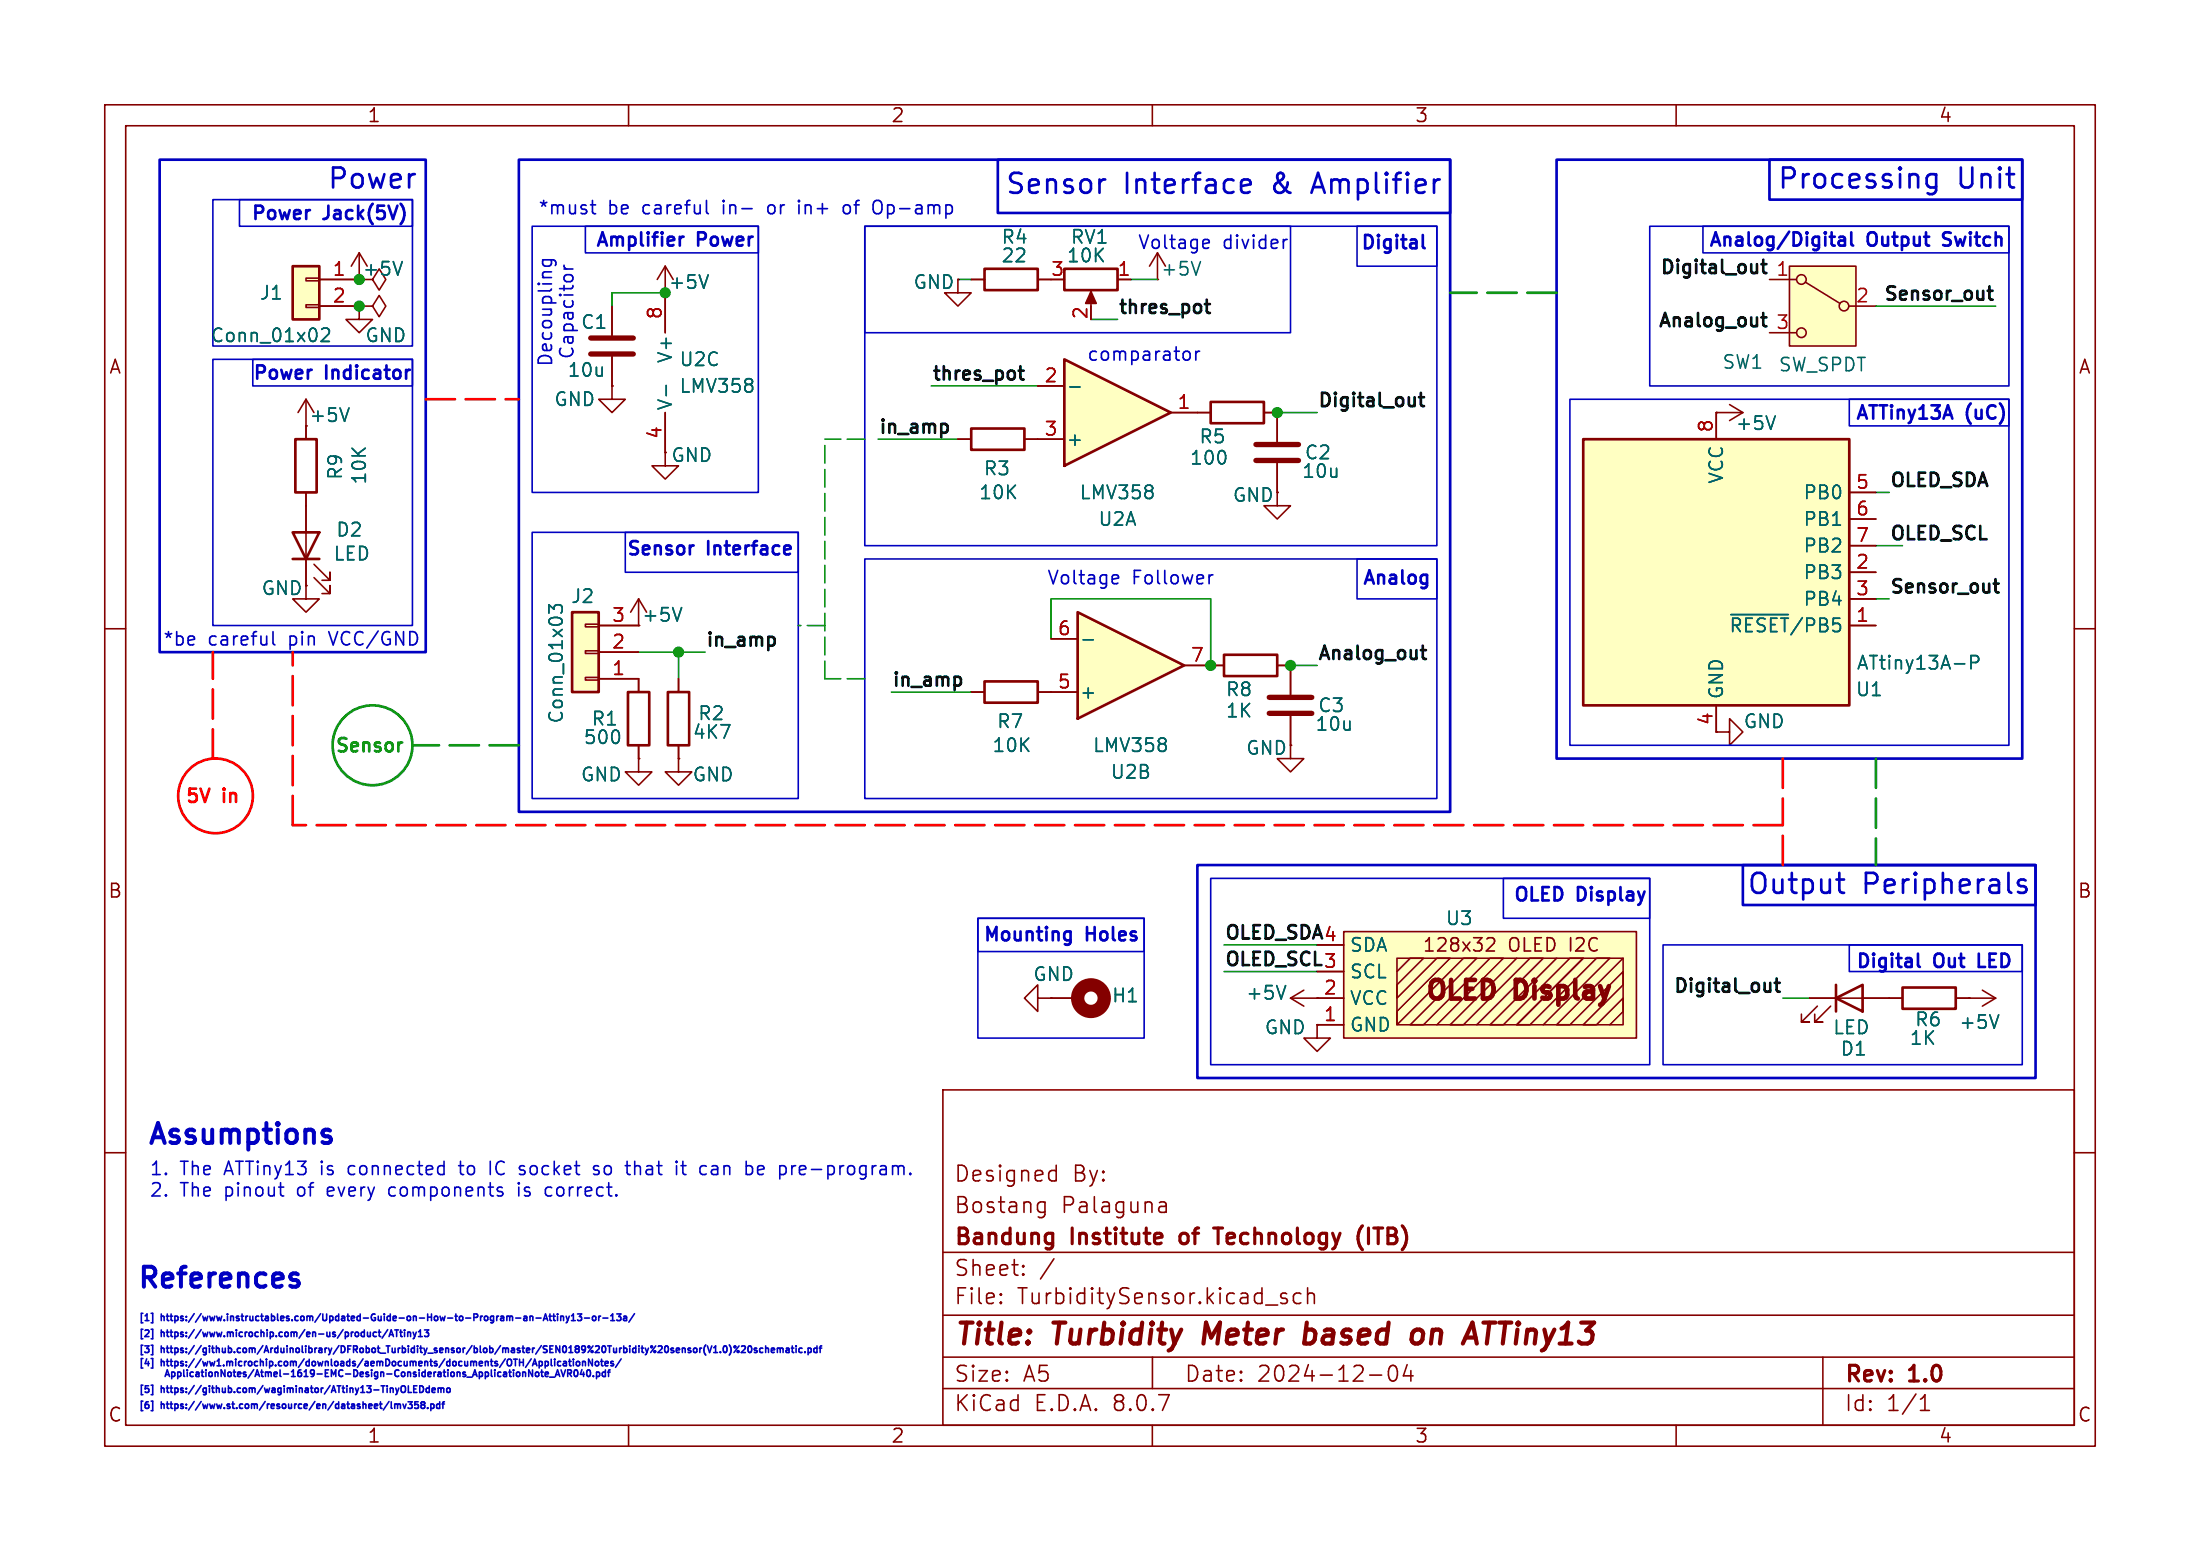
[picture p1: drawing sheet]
<svg xmlns="http://www.w3.org/2000/svg" width="210mm" height="148mm" viewBox="0 0 210 148" stroke-linecap="round" stroke-linejoin="round" font-family="sans-serif">
<g fill="none" stroke="#840000" stroke-width=".15">
<path d="M10 10h190v128h-190zM12 12h186v124h-186zM60 10v2M110 10v2M160 10v2M63.5 27.9v3.9M63.5 39.4v3.8M121.9 39.4v2.8M121.9 44.2v2.8M10 60h2M123.2 63.5v2.8M123.2 68.3v2.8"/>
<path d="M198 60h2M99.1 95.3v-1.3l-1.3 1.3 1.3 1.2v-1.2h1.2M100.3 95.3h.1M100.3 95.3h2.6M123.2 95.3l1.3 .7M123.2 95.3h2.5M124.5 94.5l-1.3 .8M125.7 97.8v1.3h1.3l-1.3 1.2-1.2-1.2h1.2M125.7 97.8h.1M10 110h2M90 104h108v32h-108zM90 119.5h108"/>
<path d="M99.2 115.6l.1 .1 .5-.1M99.2 114.8l.1-.1 .5 .1M99.8 114.7v1.2a.41 .41 0 0 1-.5 .3M100.4 111.7l.4 .1M100.8 111.2v1.5M100.8 112.6l-.4 .1M110.7 115.6l.1 .1 .5-.1M110.7 114.8l.1-.1 .4 .1 .1 .1v.8M111.3 115l-.6 .2M198 110h2M60 136v2M90 132.5h108"/>
<path d="M90 129.5h108M90 125.5h108M95.5 124.2l.1 .1-.1 .1M95.5 124.2v.1v.1M95.5 123.5v.1M95.5 124.2v.2M95.5 123.5h.1l-.1 .1M97.7 121.5l.1 .1-.1 .1M97.7 121.5l-.1 .1 .1 .1M97.7 120.8v.1M97.7 121.5v.2M97.7 120.8h.1l-.1 .1"/>
<path d="M97.7 120.8h-.1l.1 .1M100.6 120.1l-1.3 1.9M110 136v2M110 129.5v3M122.8 123.5l-.3-.1-.2 .2v.2l.5 .2 .1 .1-.1 .2-.1 .1-.4-.1M124.2 123.5l-.4-.1-.3 .3v.4l.1 .2 .2 .1 .4-.1M124.8 123.5a.37 .37 0 0 1 .7 .1v.8M124.8 122.9v1.5M130.8 131.2h1.1M132.7 130.4a.36 .36 0 0 1 .3-.1 .36 .36 0 0 1 .3 .3 .88 .88 0 0 1-.3 1.2 .38 .38 0 0 1-.4-.3 1.28 1.28 0 0 1 .1-1.1zM134.3 130.2l-.3 1.1h.9M134.7 130.8v1"/>
<path d="M160 136v2M174 129.5v6.5M183.3 134.6h.9M183.3 133.5l.5-.4v1.5"/>
</g>
<path d="M115.1 126.2l-.2 2M124.7 127l.2-.1h.3l.2 .1M124.7 126.2l-.2 2M125.4 128a.66 .66 0 0 1-.9 .1M135.2 126.9l.5 .1 .2 .3-.1 .5-.1 .2-.3 .2M139.6 128.2l1-2 .4 2M141.6 126.2h1.1M142.2 126.2l-.3 2" fill="none" stroke="#840000" stroke-width=".4"/>
<path d="M112.7 117.8l-.1 .2 .1 .5M115.8 117.2h.9M116.3 117.2v1.5M129.7 118.6l.4 .7M130.1 117l-.4 .6M130.6 117.2v1.5" fill="none" stroke="#840000" stroke-width=".3"/>
<path d="M63.6 36.8v1M122.7 94.1l-.4 1.2" fill="none" stroke="#006464" stroke-width=".15"/>
<path d="M119.9 42.4h4.1M119.9 43.9h4.1M121.2 66.5h4M121.2 68.1h4" fill="none" stroke="#840000" stroke-width=".51"/>
<circle cx="104.1" cy="95.2" r="1.27" fill="none" stroke="#840000" stroke-width="1.3"/>
<path d="M54.6 58.4h2.5v7.6h-2.5z" fill="#ffffc2"/>
<path d="M55.9 59.6h1.2v.2h-1.2zM57.1 59.7h3.9M55.9 62.1h1.2v.3h-1.2zM55.9 64.6h1.2v.3h-1.2zM57.1 64.8h3.9M57.1 62.2h3.9" fill="none" stroke="#840000" stroke-width=".15"/>
<path d="M54.6 58.4h2.5v7.6h-2.5z" fill="none" stroke="#840000" stroke-width=".25"/>
<path d="M52.4 58.5v-.8l.5 .4a.34 .34 0 0 1 .2-.4h.3l.2 .1 .1 .5-.2 .2" fill="none" stroke="#006464" stroke-width=".15"/>
<path d="M151.1 41.9h25.4v25.4h-25.4z" fill="#ffffc2"/>
<path d="M151.1 41.9h25.4v25.4h-25.4z" fill="none" stroke="#840000" stroke-width=".25"/>
<path d="M163.8 39.4h.1M163.8 39.4v2.5M165.1 38.6l1.3 .8h-2.6M176.5 59.7h2.6M176.5 54.6h2.6M176.5 57.2h2.6M176.5 47h2.6M176.5 49.5h2.6M176.5 52.1h2.6M163.8 67.3v2.6h1.3v-1.3l1.3 1.3-1.3 1.2v-1.2" fill="none" stroke="#840000" stroke-width=".15"/>
<path d="M169.5 39.7l-.5 1.3M165.2 58.6h5.5M188.2 63.2h.4a.34 .34 0 0 0 .3-.3 .34 .34 0 0 0-.3-.3h-.4v1.2" fill="none" stroke="#006464" stroke-width=".15"/>
<path d="M170.8 25.4h6.4v7.6h-6.4z" fill="#ffffc2"/>
<g fill="none" stroke="#840000" stroke-width=".15">
<path d="M29.2 38.1l-.8 1.3M29.2 38.1v3.8M29.2 38.1l.8 1.3M168.9 26.7h2.5M168.9 31.8h2.5M170.8 25.4h6.4v7.6h-6.4zM172.3 26.9l3.3 2.1M176.5 29.2h2.6M29.2 47v10.2h1.3l-1.3 1.2-1.3-1.2h1.3M30 55.1l1.5 1.5v-.7v.7h-.8M30 53.8l1.5 1.6v-.8v.8h-.8M121.9 47v1.3h1.3l-1.3 1.2-1.3-1.2h1.3"/>
<circle cx="172" cy="31.8" r=".46"/>
<circle cx="172" cy="26.7" r=".46"/>
<circle cx="176" cy="29.2" r=".46"/>
</g>
<path d="M33.3 38.9l-.4 1.3" fill="none" stroke="#006464" stroke-width=".15"/>
<path d="M27.9 50.8h2.6l-1.3 2.5zM27.9 53.3h2.6M28.2 41.9h2v5.1h-2z" fill="none" stroke="#840000" stroke-width=".25"/>
<path d="M27.9 25.4h2.6v5.1h-2.6z" fill="#ffffc2"/>
<path d="M29.2 29.1h1.3v.2h-1.3zM29.2 26.5h1.3v.3h-1.3zM30.5 26.7h3.8M30.5 29.2h3.8M63.5 25.4l-.8 1.3M63.5 25.4v2.5M63.5 25.4l.8 1.3M115.6 63.5h1.2M121.9 63.5h1.3" fill="none" stroke="#840000" stroke-width=".15"/>
<path d="M27.9 25.4h2.6v5.1h-2.6zM116.8 62.5h5.1v2h-5.1z" fill="none" stroke="#840000" stroke-width=".25"/>
<path d="M30.7 31.4l.2-.1 .4 .1a.34 .34 0 0 1 .1 .5l-.7 .7h.7M67.6 26.2l-.4 1.3" fill="none" stroke="#006464" stroke-width=".15"/>
<path d="M101.6 34.3l10.2 5.1-10.2 5.1z" fill="#ffffc2"/>
<path d="M94 25.7h5.1v2h-5.1zM101.6 25.7h5.1v2h-5.1zM101.6 34.3l10.2 5.1-10.2 5.1zM115.6 38.4h5v2h-5zM92.7 40.9h5.1v2h-5.1zM59.9 66h2.1v5.1h-2.1zM63.8 66h2v5.1h-2zM94 65h5.1v2.1h-5.1zM175.3 95.3l2.5-1.3v2.5zM175.3 94v2.5" fill="none" stroke="#840000" stroke-width=".25"/>
<g fill="none" stroke="#840000" stroke-width=".15">
<path d="M34.3 29.2v1.3h1.3l-1.3 1.3-1.3-1.3h1.3M34.3 29.2h.1M34.3 24.1v2.6h1.3l.6-1 .6 1-.6 1-.6-1M34.3 29.2h1.3l.6-1 .6 1-.6 1-.6-1M34.3 24.1l-.8 1.3M34.3 24.1l.8 1.3M58.4 36.8v1.3h1.3l-1.3 1.3-1.3-1.3h1.3M58.4 36.8h.1M58.4 29.2v2.8M58.4 34v2.8M91.4 26.7v1.2h1.3l-1.3 1.3-1.2-1.3h1.2M92.7 26.7h1.3"/>
<path d="M99.1 36.8h2.5M99.1 26.7h1.2M104.1 28.2v1M106.7 26.7h1.2M110.5 24.1l-.8 1.3M110.5 24.1v2.6M110.5 24.1l.8 1.3M111.8 39.4h3.8M120.6 39.4h1.3M61 57.2l-.8 1.2M61 57.2v2.5M61 57.2l.7 1.2"/>
<path d="M63.5 43.2v1.3h1.3l-1.3 1.2-1.3-1.2h1.3M91.4 41.9h1.3M97.8 41.9h3.8M61 72.4v1.3h1.2l-1.2 1.2-1.3-1.2h1.3M61 72.4h.1M61 64.8v1.2M61 71.1v1.3M64.8 72.4v1.3h1.2l-1.2 1.2-1.3-1.2h1.3M64.8 72.4h.1M64.8 64.8v1.2M64.8 71.1v1.3M92.7 66h1.3"/>
<path d="M99.1 66h1.2M123.2 71.1v1.3h1.3l-1.3 1.3-1.3-1.3h1.3M172.7 95.3h7.6M173.5 96l-1.5 1.5h.7h-.7v-.7M174.8 96l-1.6 1.5h.8h-.8v-.7M188 95.3h.1M188 95.3h2.5M189.2 94.5l1.3 .8M190.5 95.3l-1.3 .7"/>
</g>
<path d="M38.4 25l-.4 1.2M102.1 36.9h1M114.6 25l-.4 1.2M65.1 58l-.5 1.3M190.8 96.8l-.4 1.3" fill="none" stroke="#006464" stroke-width=".15"/>
<path d="M56.4 32.3h4.1M56.4 33.8h4.1" fill="none" stroke="#840000" stroke-width=".51"/>
<path d="M104.1 27.8l.5 1.2h-1z" fill="#840000" stroke="#840000" stroke-width=".15"/>
<path d="M102.9 58.4l10.1 5.1-10.1 5.1z" fill="#ffffc2"/>
<path d="M102.9 58.4l10.1 5.1-10.1 5.1zM181.6 94.2h5.1v2.1h-5.1z" fill="none" stroke="#840000" stroke-width=".25"/>
<path d="M100.3 66h2.6M100.3 61h2.6M113 63.5h2.6M180.3 95.3h1.3M186.7 95.3h1.3" fill="none" stroke="#840000" stroke-width=".15"/>
<path d="M103.4 61.1h1" fill="none" stroke="#006464" stroke-width=".15"/>
<path d="M128.3 88.9h27.9v10.2h-27.9z" fill="#ffffc2"/>
<g fill="none" stroke="#840000" stroke-width=".15">
<path d="M30.5 26.7h3.8M30.5 29.2h3.8M34.3 29.2h.1M58.4 36.8h.1M58.4 29.2v2.8M58.4 34v2.8M63.5 27.9v3.9M63.5 39.4v3.8M92.7 26.7h1.3M99.1 26.7h1.2M99.1 36.8h2.5M106.7 26.7h1.2"/>
<path d="M111.8 39.4h3.8M120.6 39.4h1.3v2.8M163.8 39.4h.1M163.8 39.4v2.5M29.2 40.6v1.3M29.2 47v3.8M29.2 53.3v2.6M57.1 59.7h3.9M91.4 41.9h1.3M97.8 41.9h3.8M121.9 44.2v2.8M176.5 59.7h2.6"/>
<path d="M176.5 54.6h2.6M176.5 57.2h2.6M176.5 47h2.6M176.5 49.5h2.6M176.5 52.1h2.6M57.1 64.8h3.9v1.2M57.1 62.2h3.9M61 72.4h.1M61 71.1v1.3M64.8 72.4h.1M64.8 64.8v1.2M64.8 71.1v1.3"/>
<path d="M92.7 66h1.3M99.1 66h3.8M100.3 61h2.6M113 63.5h3.8M121.9 63.5h1.3v2.8M123.2 68.3v2.8M163.8 67.3v2.6M100.3 95.3h.1M100.3 95.3h2.6M125.7 97.8h.1M125.7 97.8h2.6M125.7 95.3h2.6"/>
<path d="M125.7 92.7h2.6M125.7 90.2h2.6M128.3 88.9h27.9v10.2h-27.9zM133.3 91.4h21.6v6.4h-21.6zM133.3 92.7l1.3-1.3h1.3l-2.6 2.6v1.3l3.9-3.9h1.2l-5.1 5.1v1.3l6.4-6.4h1.3l-6.4 6.4h1.3l6.3-6.4h1.3l-6.3 6.4M144.8 91.4l-6.4 6.4h1.3l6.3-6.4h1.3l-6.3 6.4M148.6 91.4l-6.4 6.4h1.3l6.4-6.4h1.2l-6.3 6.4M151.1 91.4l-6.3 6.4h1.2l6.4-6.4h1.3l-6.4 6.4M154.9 91.4l-6.3 6.4h1.3l5-5.1v1.3l-3.8 3.8h1.3l2.5-2.5v1.2l-1.2 1.3M172.7 95.3h2.6M177.8 95.3h3.8M186.7 95.3h1.3"/>
<path d="M188 95.3h.1"/>
</g>
<path d="M142 89.5h.1h.4a.34 .34 0 0 1 .1 .5l-.7 .7h.8" fill="none" stroke="#840000" stroke-width=".16"/>
<g fill="none" stroke="#0f0f0f" stroke-width=".25">
<path d="M97.2 35.4h.5M97.5 36.2h.2M115 29h.5M115.3 29.8l.2 .1M135.5 37.9h.4M135.6 37.5v1.1l.1 .1 .2 .1M168.1 30.3h.5M168.1 25.2h.5M168.3 31l.1 .1h.2M168.3 24.8v1.1l.1 .1 .2 .1M189.7 27.8h.5M189.9 27.3v1.1l.1 .1 .2 .1"/>
<path d="M190.3 55.7h.5M190.5 56.5h.3M135.6 62h.5M136 62.9h.1M169.4 93.8h.5M169.6 93.4v1.1v.1h.3"/>
</g>
<g fill="none" stroke="#0000c2" stroke-width=".25">
<path d="M15.2 15.2h25.4v47h-25.4zM49.5 15.2h88.9v62.3h-88.9zM95.2 15.2h43.2v5.1h-43.2zM119.1 17.1l.2 .1 .1 .4-.9 .2M119.3 18.3l-.2 .1M148.6 15.2h44.4v57.2h-44.4zM168.9 15.2h24.1v3.9h-24.1zM184.6 16.6l.2 .1M184.8 16.6v1.6l-.2 .2M184.8 17.8l-.2 .1M64.9 22.6v.8M65.3 22.6l-.3 .1-.1 .1"/>
<path d="M135.8 22.4v1.1l.2 .2M175.6 22.7l.1-.1 .4 .1v.7M176.1 22.9l-.4 .1a.25 .25 0 0 0-.2 .2 .25 .25 0 0 0 .2 .2h.4M176.7 22.2v1.1l.2 .1M102.1 88.9h.1M102.2 88.9l-.1 1.1M102.2 89.7h-.1M114.3 82.6h80v20.3h-80zM166.4 82.6h27.9v3.8h-27.9zM183.1 91v1.1l.2 .2M192.9 84.6l.5 .1v.2v.2l-.2 .1h-.4M192.9 83.9l.5 .1"/>
</g>
<g fill="none" stroke="#0000c2" stroke-width=".15">
<path d="M20.3 19.1h19.1v13.9h-19.1zM22.9 19.1h16.5v2.5h-16.5zM20.3 34.3h19.1v25.4h-19.1zM24.1 34.3h15.3v2.5h-15.3zM50.8 21.6h21.6v25.4h-21.6zM55.9 21.6h16.5v2.5h-16.5zM82.5 21.6h54.7v30.5h-54.7zM82.5 21.6h40.7v10.2h-40.7zM129.5 21.6h7.7v3.8h-7.7zM149.9 38.1h41.9v33h-41.9zM157.5 21.6h34.3v15.2h-34.3zM162.6 21.6h29.2v2.5h-29.2z"/>
<path d="M176.5 38.1h15.3v2.5h-15.3zM50.8 50.8h25.4v25.4h-25.4zM59.7 50.8h16.5v3.8h-16.5zM82.5 53.3h54.7v22.9h-54.7zM129.5 53.3h7.7v3.9h-7.7zM93.3 87.6h15.9v11.5h-15.9zM93.3 87.6h15.9v3.2h-15.9zM115.6 83.8h41.9v17.8h-41.9zM143.5 83.8h14v3.8h-14zM158.7 90.2h34.3v11.4h-34.3zM176.5 90.2h16.5v2.5h-16.5zM27 114.1h.1"/>
<path d="M37.4 113.3l-.3 .2v.4l.3 .2M43.8 111.2h.5M44 110.8v1.2M46.8 110.8v1.3M47.9 113.8l.1 .1-.1 .2M49.5 113.3v.8M49.8 111.2l.3 .1M49.8 111.7h.3v.1M50.1 111.9l-.2 .2h-.2M52.1 114l.2 .1h.4M52.7 113.3h-.4l-.2 .1M57.1 111.3l-.3-.1-.1 .2v.2l.4 .1 .1 .1-.1 .2-.1 .1-.3-.1"/>
<path d="M60.6 110.8v1.3M60.8 111.2l-.2 .2M65 111.2h.5M65.2 110.8v1.1v.1l.3 .1M68.3 111.2l-.3 .1M68.4 111.6h-.3a.25 .25 0 0 0-.2 .2 .25 .25 0 0 0 .2 .3h.3M72.9 111.3l-.4-.1-.2 .2 .1 .6 .1 .1 .4-.1M72.9 111.5l-.6 .2M75.9 111.2l-.2 .1M13.5 129.6v.9M13.6 125.3h-.1v.9M13.6 126.8h-.1v1"/>
<path d="M13.6 128.4h-.1v.9M13.6 132.2h-.1v.9M13.6 133.7h-.1v.9M14.4 126.8h.2v1h-.2M14.4 125.3h.2v.9h-.2M14.4 128.4h.2v.9h-.2M14.4 129.6h.2v.9h-.2M14.4 132.2h.2v.9h-.2M14.4 133.7h.2v.9h-.2M35.7 127.5h.2M35.9 127.2h-.2M36.1 127.1h.2"/>
<path d="M36.2 126.9v.6h.1M37 126.9l-.5 .8M37.1 127.5l.2-.6 .3 .6M37.1 133.7l-.5 .9M37.2 127.4h.3M37.3 133.8v.5l.1 .1M37.7 134v.4M37.7 134h.2l.1 .1M37.7 126.9h.3M37.9 126.9v.6M38 134.1v-.1h.2v.4M38 134.1v.3"/>
<path d="M38.1 132.5l-.2 .4M38.2 127.1h.2M38.3 126.9v.6h.1M38.4 132.3l.2-.1 .1 .1v.4l-.1 .2-.3-.1v-.3zM38.5 134l.1 .4 .2-.4M38.6 126.9v.1M38.6 127.1v.4M38.9 127.2h.3v.3M38.9 127.1v.4M38.9 133.8h.4l-.2 .2 .2 .1v.2l-.1 .1-.3-.1M39 132.2v.7h.3M39.4 127.1l.2 .4"/>
<path d="M39.5 132.5h.2M39.6 127.5l-.2 .3M39.7 127.1l-.1 .4M39.8 132.2h-.3v.7h.3M39.9 133.8h-.3v.3l.3-.1v.3l-.1 .1-.2-.1M39.9 127.5h.4M39.9 127.1l.2-.2v.6M40.1 132.2a.32 .32 0 0 1 .3 .4 .32 .32 0 0 1-.3 .3zM40.3 134l-.1-.1 .1-.1 .3 .1-.2 .1M40.3 134l-.1 .2 .1 .2 .3-.1-.2-.3M40.3 134h.1M40.5 126.9h.4l-.2 .3h.2v.3h-.1h-.3"/>
<path d="M40.8 134.3v.1M41 132.5h-.2l-.1 .1v.2h.3M41 132.2v.7M41.1 134h.2l.1 .1v.3h-.3M41.1 134v.6M41.2 132.7l.4-.1-.1-.1h-.2h-.1l.1 .3h.2M41.8 132.5h.2h.1M41.8 132.5v.4M42 134h-.2l-.1 .1v.3h.3M42 133.8v.6M42.1 132.5h.1h.1l.1 .4M42.1 132.5v.4"/>
<path d="M42.2 134h.2M42.4 133.8l-.1 .1v.5M42.7 132.5h.1h.1v.3h-.2zM48.4 131v.4M48.4 131.3l-.1 .1M48.4 131.1h-.1M48.7 130.7v.6l.1 .1M49 130.9v.5M49.2 125.8h.5M49.3 131.1v.1l.1 .2 .2-.1v-.2M49.9 130.9v.5M50 125.6h.3v.4"/>
<path d="M50.2 131v.4M50.3 125.7l-.3 .2 .1 .1h.2M50.6 125.7l.2-.1 .1 .4M50.6 125.6v.4M50.8 130.3l.2-.6 .3 .6M50.8 130.7v.7l-.3-.7v.7M50.9 130.2h.3M51.1 131l.1-.1 .2 .1v.3h-.3zM51.2 125.8h.4M51.5 129.9v.6M51.5 129.9h.1l.2 .1-.1 .3h-.2M51.6 130.9h.3"/>
<path d="M51.7 130.7v.6l.2 .1M51.9 126l.2-.6 .2 .6M51.9 125.8h.3M52 129.9h.2l.1 .1v.3h-.3M52 129.9v.6M52 131.1h.3v-.1l-.2-.1-.1 .1 .1 .3h.2M52.4 125.6h.2M52.5 131.4h.5M52.5 125.4v.5l.1 .1M52.6 129.7v.5l.1 .1M52.8 125.6h.2M52.9 125.4v.5l.1 .1"/>
<path d="M52.9 129.9v.4M53 131.4l.2-.7 .2 .7M53.1 131.2h.3M53.2 125.4h.1M53.2 125.6v.4M53.5 129.9h-.2l-.1 .1 .1 .3h.2M53.5 125.7l.3-.1v.4M53.5 125.6v.4M53.6 130.7l.2 .7 .2-.7M53.8 129.9h.2l.1 .4M54 125.6l.2 .4M54.1 130.1l-.3 .1 .1 .1h.2"/>
<path d="M54.2 126l-.2 .2M54.2 131.1l.3-.1v-.2l-.3-.1v.7M54.3 129.9h.2M54.3 125.6l-.1 .4M54.3 131.1l.3 .3M54.4 129.7v.5l.1 .1M54.6 125.6l.1-.2v.6M54.6 126h.3M54.7 129.9v.4M54.9 130.8v-.1a.31 .31 0 0 1 .3 .3 .31 .31 0 0 1-.3 .3l-.1-.2zM55 130l.1-.1 .2 .1v.3h-.3zM55.1 125.4h.4l-.2 .2 .2 .1v.3h-.1h-.3"/>
<path d="M55.6 130.7l-.2 .4h.4M55.6 130l.3-.1v.4M55.6 129.9v.4M55.7 130.9v.5M55.8 125.8h.5M56.1 130.8l.1-.1a.31 .31 0 0 1 .2 .3 .31 .31 0 0 1-.3 .3l-.1-.2zM56.5 129.7v.6l-.3-.6v.6M56.6 125.7l.1-.1 .2 .1-.1 .3h-.2zM56.6 131.3v.1M56.9 130v-.1l.2 .1v.3h-.2zM56.9 131l.2-.1 .1 .2v.2h-.3M56.9 130.9v.7"/>
<path d="M57.2 125.6v.4M57.3 129.9h.3M57.3 125.6l-.1 .1M57.4 129.7v.5l.2 .1M57.5 125.8h.5M57.8 130.1h.3l-.1-.2h-.2v.1v.3h.2M57.8 131l-.2-.1-.1 .2v.2h.3M57.8 130.7v.7M58 130.9h.2M58.2 130.7l-.1 .1v.6M58.3 126h.4M58.3 125.6l.2-.2v.6"/>
<path d="M58.5 129.9h-.1l-.1 .1v.1l.2 .1v.1h-.2M58.9 125.4h.4l-.2 .2 .1 .1v.3h-.1h-.2M59.3 129.7l-.5 .8M59.5 125.6h.3v.4M59.8 125.7l-.3 .2 .1 .1h.2M60.6 125.4l-.6 .8M67.4 128.3l-.1 .1M67.5 128.4l.2 .7 .2-.7M68.1 129.1h.4M68.1 128.6l.2-.2v.7M68.8 129v.1M69.1 128.5l.1-.1a.31 .31 0 0 1 .2 .4 .31 .31 0 0 1-.3 .2l-.1-.2z"/>
<path d="M69.6 128.3a.73 .73 0 0 1 0 1M70.5 128.4l-.4 .7M70.8 128.5l.2-.1 .2 .2-.4 .5h.4M71.5 128.5v-.1a.31 .31 0 0 1 .3 .4 .31 .31 0 0 1-.3 .2l-.1-.2zM72.2 128.7l-.1-.1-.1 .1v.1l.2 .1v.1h-.2M72.8 128.7l-.2-.1-.1 .2 .1 .2h.2M73.1 128.7h.2l.1 .4M73.1 128.4v.7M73.6 128.9l.3-.1v-.1l-.2-.1-.1 .1 .1 .3h.2M74.2 128.7l.2-.1 .1 .1M74.2 128.6v.5M74.5 128.7l.1-.1 .1 .1 .1 .4"/>
<path d="M74.5 128.7v.4M75.1 128.7h.2v.4M75.3 128.8l-.3 .1 .1 .2 .2-.1M75.5 128.6h.3M75.6 128.4v.6l.2 .1M76 128.4v.1M76 128.6v.5M76.6 128.7l-.2-.1-.1 .2v.2h.3M76.8 129v.1M77.1 128.7l.2-.1 .1 .2v.2h-.3M77.1 128.6v.7M78 128.7l-.2-.1-.1 .2v.2h.3"/>
<path d="M78 128.4v.7M78.2 128.6h.2M78.4 128.4l-.1 .1v.6"/>
<circle cx="70.2" cy="128.5" r=".09"/>
<circle cx="70.5" cy="129" r=".09"/>
</g>
<g fill="none" stroke="#0000c2" stroke-width=".16">
<path d="M56.4 19.5h.5M56.6 19.1v1.1v.1l.3 .1M67.4 19.1v1.1l.2 .2M76.3 19.1v.1M76.3 19.5v.9M76.3 19.1l-.1 .1h.1M81 19.6a.34 .34 0 0 0-.5 .2v.4a.34 .34 0 0 0 .5 .1M83.5 19.2l.1-.1 .4 .1M51.8 24.8h1a.34 .34 0 0 1 .2 .5M51.9 24.8l-.1 .4 .2 .2h.4l.2-.1v-.1v-.4M53.8 25.7h.9M53.8 25.3l.1 .2 .2 .2"/>
<path d="M83.5 20.3l.1 .1 .4-.1M113.2 33.5a.34 .34 0 0 1 .4 .3v.3a.34 .34 0 0 1-.4 .3M114.1 33.5v.9M114.5 33.5l-.2 .1-.2 .2M115 22.9h.4v.3l-.6 .1M115.4 23.6l-.4 .1M122.9 22.9l-.3 .1M106.3 54.9h.4l.1 .3-.6 .1M106.7 55.6l-.4 .1M115.4 54.9v.8M115.8 54.9h-.3l-.1 .2M26.1 60.3v1.1l.1 .1"/>
</g>
<path d="M31.5 108.5l.1 .2-.1 .3M28 122.2h.4l.1 .3-.1 .2-.2 .1h-.3M28 121.5l.4 .1" fill="none" stroke="#0000c2" stroke-width=".38"/>
<circle cx="35.6" cy="71.1" r="3.8" fill="none" stroke="#008400" stroke-width=".25"/>
<circle cx="20.6" cy="75.9" r="3.6" fill="none" stroke="#f00" stroke-width=".25"/>
<path d="M78.7 59.7h-2.5M82.5 41.9h-3.8M78.7 64.8v-22.9M82.5 64.8h-3.8" fill="none" stroke="#008400" stroke-width=".15" stroke-dasharray="1.7 .6"/>
<path d="M40.6 38.1h8.9M20.3 72.4v-10.2M27.9 78.7v-16.5M170.2 78.7h-142.3M170.2 72.4v6.3M170.2 82.6v-3.9" fill="none" stroke="#f00" stroke-width=".25" stroke-dasharray="2.8 1"/>
<path d="M148.6 27.9h-10.2M49.5 71.1h-10.1M179.1 72.4v10.2" fill="none" stroke="#008400" stroke-width=".25" stroke-dasharray="2.8 1"/>
<g fill="none" stroke="#009600" stroke-width=".15">
<path d="M63.5 27.9h-5.1v1.3M88.9 36.8h10.2M91.4 26.7h1.3M104.1 30.5h2.6M107.9 26.7h2.6M121.9 39.4h3.8M179.1 29.2h11.4M83.8 41.9h7.6M179.1 52.1h2.5M179.1 57.2h1.2M179.1 47h1.2M61 62.2h6.3"/>
<path d="M64.8 62.2v2.6M85.1 66h7.6M100.3 61v-3.8h15.3v6.3M123.2 63.5h2.5M116.8 90.2h8.9M116.8 92.7h8.9M170.2 95.3h2.5"/>
</g>
<g fill="none" stroke="#006464" stroke-width=".15">
<path d="M30.7 31.4l.2-.1 .4 .1a.34 .34 0 0 1 .1 .5l-.7 .7h.7M33.3 38.9l-.4 1.3M38.4 25l-.4 1.2M63.6 36.8v1M67.6 26.2l-.4 1.3M102.1 36.9h1M169.5 39.7l-.5 1.3M52.4 58.5v-.8l.5 .4a.34 .34 0 0 1 .2-.4h.3l.2 .1 .1 .5-.2 .2M65.1 58l-.5 1.3M165.2 58.6h5.5M103.4 61.1h1M188.2 63.2h.4a.34 .34 0 0 0 .3-.3 .34 .34 0 0 0-.3-.3h-.4v1.2"/>
<path d="M122.7 94.1l-.4 1.2M190.8 96.8l-.4 1.3"/>
</g>
<g fill="#009600" stroke="#009600" stroke-width=".15">
<circle cx="115.6" cy="63.5" r=".46"/>
<circle cx="64.8" cy="62.2" r=".46"/>
<circle cx="123.2" cy="63.5" r=".46"/>
<circle cx="63.5" cy="27.9" r=".46"/>
<circle cx="121.9" cy="39.4" r=".46"/>
<circle cx="34.3" cy="29.2" r=".46"/>
<circle cx="34.3" cy="26.7" r=".46"/>
</g>
<g font-size="2.8" fill="#840000">
<text x="91" y="128.9">Title:</text>
<text x="100.7" y="128.9">Turbidity</text>
<text x="115.8" y="128.9">Meter</text>
<text x="126.2" y="128.9">based</text>
<text x="137.3" y="128.9">on</text>
<text x="143.2" y="128.9">ATTiny13</text>
</g>
<g font-size="2.7" fill="#0000c2">
<text x="31.2" y="18.4">Power</text>
<text x="95.9" y="18.9">Sensor</text>
<text x="107.3" y="18.9">Interface</text>
<text x="121.8" y="18.9">&amp;</text>
<text x="126" y="18.9">Amplifier</text>
<text x="169.6" y="18.4">Processing</text>
<text x="186.9" y="18.4">Unit</text>
<text x="166.7" y="85.7">Output</text>
<text x="177.9" y="85.7">Peripherals</text>
<text x="13.9" y="109.7">Assumptions</text>
<text x="12.9" y="123.4">References</text>
</g>
<g font-size="2.5" fill="#840000">
<text x="135.7" y="96">OLED</text>
<text x="144.8" y="96">Display</text>
</g>
<g font-size="2.1" fill="#840000">
<text x="91" y="113">Designed</text>
<text x="102.4" y="113">By:</text>
<text x="91" y="119.2">Bandung</text>
<text x="91" y="116">Bostang</text>
<text x="101.3" y="116">Palaguna</text>
<text x="102.4" y="119.2">Institute</text>
<text x="113.3" y="119.2">of</text>
<text x="117.3" y="119.2">Technology</text>
<text x="131.5" y="119.2">(ITB)</text>
<text x="91" y="124.7">File:</text>
<text x="91" y="122">Sheet:</text>
<text x="97.1" y="124.7">TurbiditySensor.kicad_sch</text>
<text x="91" y="134.9">KiCad</text>
<text x="91" y="132.1">Size:</text>
<text x="97.7" y="132.1">A5</text>
<text x="98.7" y="134.9">E.D.A.</text>
<text x="106.3" y="134.9">8.0.7</text>
<text x="113" y="132.1">Date:</text>
<text x="120" y="132.1">2024-12-04</text>
<text x="176" y="132.3">Rev:</text>
<text x="176" y="134.9">Id:</text>
<text x="180.1" y="134.9">1/1</text>
<text x="182.4" y="132.3">1.0</text>
</g>
<g font-size="1.8" fill="#840000">
<text x="35" y="11.9">1</text>
<text x="85" y="11.9">2</text>
<text x="135" y="11.9">3</text>
<text x="185" y="11.9">4</text>
<text x="34.5" y="26.5">+5V</text>
<text x="63.7" y="27.8">+5V</text>
<text x="87.1" y="27.8">GND</text>
<text x="10.3" y="35.9">A</text>
<text x="198.4" y="35.9">A</text>
<text x="29.5" y="40.5">+5V</text>
<text x="64" y="44.3">GND</text>
<text x="117.6" y="48.1">GND</text>
<text x="24.9" y="57">GND</text>
<text x="61.2" y="59.5">+5V</text>
<text x="163.6" y="69.3" transform="rotate(-90 163.6 69.3)">4</text>
<text x="118.9" y="72.2">GND</text>
<text x="10.3" y="85.9">B</text>
<text x="198.3" y="85.9">B</text>
<text x="135.7" y="91">128x32</text>
<text x="144" y="91">OLED I2C</text>
<text x="10.3" y="135.9">C</text>
<text x="35" y="137.9">1</text>
<text x="85" y="137.9">2</text>
<text x="135" y="137.9">3</text>
<text x="185" y="137.9">4</text>
<text x="198.3" y="135.9">C</text>
</g>
<g font-size="1.8" fill="#0000c2">
<text x="23.8" y="21.3">Power</text>
<text x="30.9" y="21.3">Jack(5V)</text>
<text x="51.3" y="20.7">*must</text>
<text x="56.6" y="23.9">Amplifier</text>
<text x="58.1" y="20.7">be</text>
<text x="61.5" y="20.7">careful</text>
<text x="66.5" y="23.9">Power</text>
<text x="69.3" y="20.7">in-</text>
<text x="73.8" y="20.7">or</text>
<text x="77" y="20.7">in+</text>
<text x="81.5" y="20.7">of</text>
<text x="84.6" y="20.7">Op-amp</text>
<text x="108.5" y="24">Voltage</text>
<text x="116.8" y="24">divider</text>
<text x="163" y="23.9">Analog/Digital</text>
<text x="178.3" y="23.9">Output</text>
<text x="186" y="23.9">Switch</text>
<text x="129.8" y="24.1">Digital</text>
<text x="52.9" y="35.1" transform="rotate(-90 52.9 35.1)">Decoupling</text>
<text x="55" y="34.4" transform="rotate(-90 55 34.4)">Capacitor</text>
<text x="103.7" y="34.7">comparator</text>
<text x="24" y="36.6">Power</text>
<text x="31.1" y="36.6">Indicator</text>
<text x="177" y="40.4">ATTiny13A</text>
<text x="187.7" y="40.4">(uC)</text>
<text x="59.7" y="53.3">Sensor</text>
<text x="67.6" y="53.3">Interface</text>
<text x="99.9" y="56">Voltage</text>
<text x="108.1" y="56">Follower</text>
<text x="129.9" y="56.1">Analog</text>
<text x="15.5" y="61.8">*be</text>
<text x="19.9" y="61.8">careful</text>
<text x="27.7" y="61.8">pin</text>
<text x="31.8" y="61.8">VCC/GND</text>
<text x="144.3" y="86.4">OLED</text>
<text x="150.6" y="86.4">Display</text>
<text x="93.7" y="90.2">Mounting</text>
<text x="103.7" y="90.2">Holes</text>
<text x="177" y="92.7">Digital</text>
<text x="184.7" y="92.7">Out</text>
<text x="189.4" y="92.7">LED</text>
<text x="14.2" y="112.4">1.</text>
<text x="17.2" y="112.4">The</text>
<text x="21.6" y="112.4">ATTiny13</text>
<text x="30.9" y="112.4">is</text>
<text x="33.7" y="112.4">connected</text>
<text x="44.6" y="112.4">to</text>
<text x="47.6" y="112.4">IC</text>
<text x="50.7" y="112.4">socket</text>
<text x="57.9" y="112.4">so</text>
<text x="61.3" y="112.4">that</text>
<text x="66.2" y="112.4">it</text>
<text x="68.7" y="112.4">can</text>
<text x="73.3" y="112.4">be</text>
<text x="76.7" y="112.4">pre-program.</text>
<text x="14.2" y="114.4">2.</text>
<text x="17.2" y="114.4">The</text>
<text x="21.6" y="114.4">pinout</text>
<text x="28.7" y="114.4">of</text>
<text x="31.7" y="114.4">every</text>
<text x="37.8" y="114.4">components</text>
<text x="50.3" y="114.4">is</text>
<text x="53.1" y="114.4">correct.</text>
</g>
<g font-size="1.8" fill="#006464">
<text x="95.5" y="23.5">R4</text>
<text x="102.1" y="23.5">RV1</text>
<text x="24.7" y="28.8">J1</text>
<text x="95.5" y="25.2">22</text>
<text x="101.8" y="25.2">10K</text>
<text x="110.7" y="26.5">+5V</text>
<text x="20" y="32.9">Conn_01x02</text>
<text x="34.8" y="32.9">GND</text>
<text x="55.4" y="31.6">C1</text>
<text x="64.4" y="34.7" transform="rotate(-90 64.4 34.7)">V+</text>
<text x="64.8" y="35.2">U2C</text>
<text x="164.3" y="35.4">SW1</text>
<text x="169.7" y="35.7">SW_SPDT</text>
<text x="52.8" y="39">GND</text>
<text x="54.1" y="36.2">10u</text>
<text x="64.4" y="39.2" transform="rotate(-90 64.4 39.2)">V-</text>
<text x="64.8" y="37.7">LMV358</text>
<text x="165.6" y="41.2">+5V</text>
<text x="32.9" y="45.9" transform="rotate(-90 32.9 45.9)">R9</text>
<text x="35.2" y="46.3" transform="rotate(-90 35.2 46.3)">10K</text>
<text x="93.4" y="47.9">10K</text>
<text x="93.8" y="45.6">R3</text>
<text x="101.7" y="42.8">+</text>
<text x="103" y="47.9">LMV358</text>
<text x="113.5" y="44.6">100</text>
<text x="114.4" y="42.5">R5</text>
<text x="124.2" y="45.8">10u</text>
<text x="124.5" y="44">C2</text>
<text x="164.7" y="46.2" transform="rotate(-90 164.7 46.2)">VCC</text>
<text x="172.1" y="47.9">PB0</text>
<text x="31.8" y="53.7">LED</text>
<text x="32" y="51.4">D2</text>
<text x="104.8" y="50.4">U2A</text>
<text x="172.1" y="50.4">PB1</text>
<text x="172.1" y="52.9">PB2</text>
<text x="54.4" y="57.8">J2</text>
<text x="172.1" y="55.5">PB3</text>
<text x="172.1" y="58">PB4</text>
<text x="165" y="60.6">~{RESET}/PB5</text>
<text x="177.2" y="64.1">ATtiny13A-P</text>
<text x="53.9" y="69.1" transform="rotate(-90 53.9 69.1)">Conn_01x03</text>
<text x="55.6" y="71.2">500</text>
<text x="56.4" y="69.4">R1</text>
<text x="66" y="70.7">4K7</text>
<text x="66.6" y="68.9">R2</text>
<text x="94.7" y="72">10K</text>
<text x="95.1" y="69.7">R7</text>
<text x="103" y="66.9">+</text>
<text x="104.3" y="72">LMV358</text>
<text x="116.9" y="66.6">R8</text>
<text x="116.9" y="68.7">1K</text>
<text x="125.5" y="70">10u</text>
<text x="125.7" y="68.2">C3</text>
<text x="164.7" y="66.8" transform="rotate(-90 164.7 66.8)">GND</text>
<text x="166.4" y="69.7">GND</text>
<text x="177.1" y="66.6">U1</text>
<text x="55.4" y="74.8">GND</text>
<text x="66" y="74.8">GND</text>
<text x="105.9" y="74.5">U2B</text>
<text x="137.9" y="88.5">U3</text>
<text x="98.5" y="93.8">GND</text>
<text x="106.1" y="95.9">H1</text>
<text x="118.9" y="95.6">+5V</text>
<text x="128.8" y="93.6">SCL</text>
<text x="128.8" y="91">SDA</text>
<text x="120.6" y="98.9">GND</text>
<text x="128.8" y="98.7">GND</text>
<text x="128.8" y="96.1">VCC</text>
<text x="174.9" y="98.9">LED</text>
<text x="175.6" y="100.9">D1</text>
<text x="182.2" y="99.9">1K</text>
<text x="182.7" y="98.1">R6</text>
<text x="186.9" y="98.4">+5V</text>
</g>
<g font-size="1.8" fill="#a90000">
<text x="31.7" y="26.4">1</text>
<text x="31.7" y="29">2</text>
<text x="100.3" y="26.4">3</text>
<text x="106.6" y="26.4">1</text>
<text x="169.5" y="26.4">1</text>
<text x="177.1" y="29">2</text>
<text x="63.2" y="30.6" transform="rotate(-90 63.2 30.6)">8</text>
<text x="103.9" y="30.6" transform="rotate(-90 103.9 30.6)">2</text>
<text x="169.5" y="31.5">3</text>
<text x="63.2" y="42" transform="rotate(-90 63.2 42)">4</text>
<text x="99.6" y="36.6">2</text>
<text x="99.6" y="41.7">3</text>
<text x="112.3" y="39.1">1</text>
<text x="163.6" y="41.3" transform="rotate(-90 163.6 41.3)">8</text>
<text x="177.1" y="46.7">5</text>
<text x="177.1" y="49.3">6</text>
<text x="177.1" y="51.8">7</text>
<text x="58.3" y="59.4">3</text>
<text x="177.1" y="59.4">1</text>
<text x="177.1" y="54.4">2</text>
<text x="177.1" y="56.9">3</text>
<text x="58.3" y="64.5">1</text>
<text x="58.3" y="62">2</text>
<text x="100.9" y="65.8">5</text>
<text x="100.9" y="60.7">6</text>
<text x="113.6" y="63.2">7</text>
<text x="126.3" y="89.9">4</text>
<text x="126.3" y="95">2</text>
<text x="126.3" y="92.5">3</text>
<text x="126.3" y="97.5">1</text>
</g>
<g font-size="1.8" fill="#0f0f0f">
<text x="158.2" y="26.2">Digital_out</text>
<text x="179.6" y="28.8">Sensor_out</text>
<text x="106.7" y="30">thres_pot</text>
<text x="158.1" y="31.3">Analog_out</text>
<text x="83.8" y="41.5">in_amp</text>
<text x="88.9" y="36.4">thres_pot</text>
<text x="125.7" y="38.9">Digital_out</text>
<text x="180.3" y="46.5">OLED_SDA</text>
<text x="180.3" y="51.6">OLED_SCL</text>
<text x="180.3" y="56.7">Sensor_out</text>
<text x="67.3" y="61.8">in_amp</text>
<text x="85.1" y="65.6">in_amp</text>
<text x="125.7" y="63.1">Analog_out</text>
<text x="116.8" y="89.7">OLED_SDA4</text>
<text x="116.8" y="92.3">OLED_SCL3</text>
<text x="159.5" y="94.8">Digital_out</text>
</g>
<g font-size="1.8" fill="#f00">
<text x="17.6" y="77">5V</text>
<text x="21.3" y="77">in</text>
</g>
<text font-size="1.8" fill="#008400" x="31.8" y="72.1">Sensor</text>
<g font-size=".9" fill="#0000c2">
<text x="13.2" y="127.8">[2]</text>
<text x="13.2" y="129.3">[3]</text>
<text x="13.2" y="130.6">[4]</text>
<text x="13.2" y="131.6">ApplicationNotes/Atmel-1619-EMC-Design-Considerations_ApplicationNote_AVR040.pdf</text>
<text x="13.2" y="126.3">[1]</text>
<text x="15.5" y="127.8">https://www.microchip.com/en-us/product/ATtiny13</text>
<text x="15.5" y="129.3">https://github.com/Arduinolibrary/DFRobot_Turbidity_sensor/blob/master/SEN0189%20Turbidity%20sensor(V1.0)%20schematic.pdf</text>
<text x="15.5" y="130.6">https://ww1.microchip.com/downloads/aemDocuments/documents/OTH/ApplicationNotes/</text>
<text x="15.5" y="126.3">https://www.instructables.com/Updated-Guide-on-How-to-Program-an-Attiny13-or-13a/</text>
<text x="13.2" y="134.7">[6]</text>
<text x="13.2" y="133.1">[5]</text>
<text x="15.5" y="134.7">https://www.st.com/resource/en/datasheet/lmv358.pdf</text>
<text x="15.5" y="133.1">https://github.com/wagiminator/ATtiny13-TinyOLEDdemo</text>
</g>
</svg>
